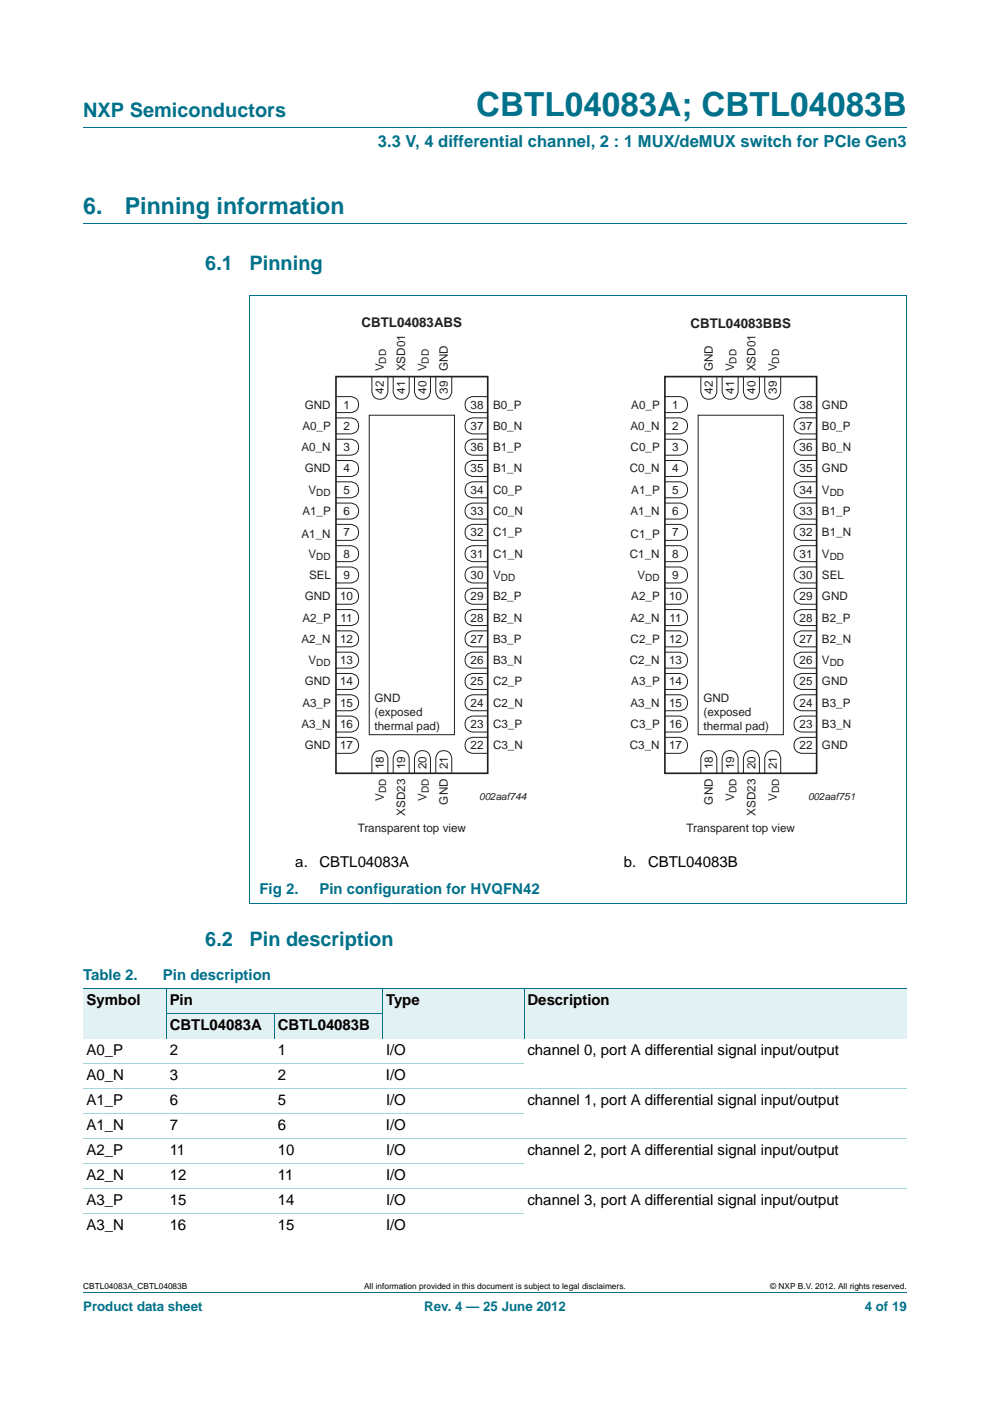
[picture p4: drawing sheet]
<svg xmlns="http://www.w3.org/2000/svg" width="210mm" height="297mm" viewBox="0 0 210 297" stroke-linecap="round" stroke-linejoin="round" font-family="sans-serif">
<path d="M17.6 27h174.7M17.6 47.4h174.7M52.9 62.6h139.4M52.9 62.7v128.9M192.3 62.7v128.9M52.9 191.6h139.4M17.6 273.9h174.7" fill="none" stroke="#00718a" stroke-width=".21"/>
<g fill="none" stroke="#231f20" stroke-width=".21">
<path d="M78.9 79.8v3.2a1.69 1.69 0 0 0 1.6 1.6 1.69 1.69 0 0 0 1.7-1.6v-3.2M83.4 79.8v3.2a1.69 1.69 0 0 0 1.7 1.6 1.69 1.69 0 0 0 1.7-1.6v-3.2M87.9 79.8v3.2a1.69 1.69 0 0 0 1.7 1.6 1.69 1.69 0 0 0 1.7-1.6v-3.2M92.4 79.8v3.2a1.69 1.69 0 0 0 1.7 1.6 1.69 1.69 0 0 0 1.7-1.6v-3.2M148.6 79.8v3.2a1.69 1.69 0 0 0 1.7 1.6 1.69 1.69 0 0 0 1.7-1.6v-3.2M153.1 79.8v3.2a1.69 1.69 0 0 0 1.7 1.6 1.69 1.69 0 0 0 1.7-1.6v-3.2M157.6 79.8v3.2a1.69 1.69 0 0 0 1.7 1.6 1.69 1.69 0 0 0 1.7-1.6v-3.2M162.1 79.8v3.2a1.69 1.69 0 0 0 1.7 1.6 1.69 1.69 0 0 0 1.7-1.6v-3.2M71.2 97.6h3.1a1.69 1.69 0 0 1 1.7 1.7 1.69 1.69 0 0 1-1.7 1.7h-3.1M71.2 93.1h3.1a1.69 1.69 0 0 1 1.7 1.7 1.69 1.69 0 0 1-1.7 1.7h-3.1M71.2 88.6h3.1a1.69 1.69 0 0 1 1.7 1.7 1.69 1.69 0 0 1-1.7 1.7h-3.1M71.2 84.1h3.1a1.69 1.69 0 0 1 1.7 1.7 1.69 1.69 0 0 1-1.7 1.7h-3.1"/>
<path d="M78.3 88h18.1v67.8h-18.1zM103.4 97.6h-3.1a1.69 1.69 0 0 0-1.7 1.7 1.69 1.69 0 0 0 1.7 1.7h3.1M103.4 93.1h-3.1a1.69 1.69 0 0 0-1.7 1.7 1.69 1.69 0 0 0 1.7 1.7h3.1M103.4 88.6h-3.1a1.69 1.69 0 0 0-1.7 1.7 1.69 1.69 0 0 0 1.7 1.7h3.1M103.4 84.1h-3.1a1.69 1.69 0 0 0-1.7 1.7 1.69 1.69 0 0 0 1.7 1.7h3.1M141 97.6h3.1a1.69 1.69 0 0 1 1.7 1.7 1.69 1.69 0 0 1-1.7 1.7h-3.1M141 93.1h3.1a1.69 1.69 0 0 1 1.7 1.7 1.69 1.69 0 0 1-1.7 1.7h-3.1M141 88.6h3.1a1.69 1.69 0 0 1 1.7 1.7 1.69 1.69 0 0 1-1.7 1.7h-3.1M141 84.1h3.1a1.69 1.69 0 0 1 1.7 1.7 1.69 1.69 0 0 1-1.7 1.7h-3.1M148 88h18.1v67.8h-18.1zM173.1 97.6h-3.1a1.69 1.69 0 0 0-1.6 1.7 1.69 1.69 0 0 0 1.6 1.7h3.1M173.1 93.1h-3.1a1.69 1.69 0 0 0-1.6 1.7 1.69 1.69 0 0 0 1.6 1.7h3.1"/>
<path d="M173.1 88.6h-3.1a1.69 1.69 0 0 0-1.6 1.7 1.69 1.69 0 0 0 1.6 1.7h3.1M173.1 84.1h-3.1a1.69 1.69 0 0 0-1.6 1.7 1.69 1.69 0 0 0 1.6 1.7h3.1M71.2 115.7h3.1a1.69 1.69 0 0 1 1.7 1.7 1.69 1.69 0 0 1-1.7 1.7h-3.1M71.2 111.2h3.1a1.69 1.69 0 0 1 1.7 1.7 1.69 1.69 0 0 1-1.7 1.7h-3.1M71.2 106.7h3.1a1.69 1.69 0 0 1 1.7 1.7 1.69 1.69 0 0 1-1.7 1.7h-3.1M71.2 102.2h3.1a1.69 1.69 0 0 1 1.7 1.6 1.69 1.69 0 0 1-1.7 1.7h-3.1M103.4 115.7h-3.1a1.69 1.69 0 0 0-1.7 1.7 1.69 1.69 0 0 0 1.7 1.7h3.1M103.4 111.2h-3.1a1.69 1.69 0 0 0-1.7 1.7 1.69 1.69 0 0 0 1.7 1.7h3.1M103.4 106.7h-3.1a1.69 1.69 0 0 0-1.7 1.7 1.69 1.69 0 0 0 1.7 1.7h3.1M103.4 102.2h-3.1a1.69 1.69 0 0 0-1.7 1.6 1.69 1.69 0 0 0 1.7 1.7h3.1M141 115.7h3.1a1.69 1.69 0 0 1 1.7 1.7 1.69 1.69 0 0 1-1.7 1.7h-3.1M141 111.2h3.1a1.69 1.69 0 0 1 1.7 1.7 1.69 1.69 0 0 1-1.7 1.7h-3.1"/>
<path d="M141 106.7h3.1a1.69 1.69 0 0 1 1.7 1.7 1.69 1.69 0 0 1-1.7 1.7h-3.1M141 102.2h3.1a1.69 1.69 0 0 1 1.7 1.6 1.69 1.69 0 0 1-1.7 1.7h-3.1M173.1 115.7h-3.1a1.69 1.69 0 0 0-1.6 1.7 1.69 1.69 0 0 0 1.6 1.7h3.1M173.1 111.2h-3.1a1.69 1.69 0 0 0-1.6 1.7 1.69 1.69 0 0 0 1.6 1.7h3.1M173.1 106.7h-3.1a1.69 1.69 0 0 0-1.6 1.7 1.69 1.69 0 0 0 1.6 1.7h3.1M173.1 102.2h-3.1a1.69 1.69 0 0 0-1.6 1.6 1.69 1.69 0 0 0 1.6 1.7h3.1M71.2 138.3h3.1a1.69 1.69 0 0 1 1.7 1.7 1.69 1.69 0 0 1-1.7 1.7h-3.1M71.2 133.8h3.1a1.69 1.69 0 0 1 1.7 1.7 1.69 1.69 0 0 1-1.7 1.6h-3.1M71.2 129.2h3.1a1.69 1.69 0 0 1 1.7 1.7 1.69 1.69 0 0 1-1.7 1.7h-3.1M71.2 124.7h3.1a1.69 1.69 0 0 1 1.7 1.7 1.69 1.69 0 0 1-1.7 1.7h-3.1M71.2 120.2h3.1a1.69 1.69 0 0 1 1.7 1.7 1.69 1.69 0 0 1-1.7 1.7h-3.1M103.4 138.3h-3.1a1.69 1.69 0 0 0-1.7 1.7 1.69 1.69 0 0 0 1.7 1.7h3.1"/>
<path d="M103.4 133.8h-3.1a1.69 1.69 0 0 0-1.7 1.7 1.69 1.69 0 0 0 1.7 1.6h3.1M103.4 129.2h-3.1a1.69 1.69 0 0 0-1.7 1.7 1.69 1.69 0 0 0 1.7 1.7h3.1M103.4 124.7h-3.1a1.69 1.69 0 0 0-1.7 1.7 1.69 1.69 0 0 0 1.7 1.7h3.1M103.4 120.2h-3.1a1.69 1.69 0 0 0-1.7 1.7 1.69 1.69 0 0 0 1.7 1.7h3.1M141 138.3h3.1a1.69 1.69 0 0 1 1.7 1.7 1.69 1.69 0 0 1-1.7 1.7h-3.1M141 133.8h3.1a1.69 1.69 0 0 1 1.7 1.7 1.69 1.69 0 0 1-1.7 1.6h-3.1M141 129.2h3.1a1.69 1.69 0 0 1 1.7 1.7 1.69 1.69 0 0 1-1.7 1.7h-3.1M141 124.7h3.1a1.69 1.69 0 0 1 1.7 1.7 1.69 1.69 0 0 1-1.7 1.7h-3.1M141 120.2h3.1a1.69 1.69 0 0 1 1.7 1.7 1.69 1.69 0 0 1-1.7 1.7h-3.1M173.1 138.3h-3.1a1.69 1.69 0 0 0-1.6 1.7 1.69 1.69 0 0 0 1.6 1.7h3.1M173.1 133.8h-3.1a1.69 1.69 0 0 0-1.6 1.7 1.69 1.69 0 0 0 1.6 1.6h3.1M173.1 129.2h-3.1a1.69 1.69 0 0 0-1.6 1.7 1.69 1.69 0 0 0 1.6 1.7h3.1"/>
<path d="M173.1 124.7h-3.1a1.69 1.69 0 0 0-1.6 1.7 1.69 1.69 0 0 0 1.6 1.7h3.1M173.1 120.2h-3.1a1.69 1.69 0 0 0-1.6 1.7 1.69 1.69 0 0 0 1.6 1.7h3.1M71.2 156.3h3.1a1.69 1.69 0 0 1 1.7 1.7 1.69 1.69 0 0 1-1.7 1.7h-3.1M71.2 151.8h3.1a1.69 1.69 0 0 1 1.7 1.7 1.69 1.69 0 0 1-1.7 1.7h-3.1M71.2 147.3h3.1a1.69 1.69 0 0 1 1.7 1.7 1.69 1.69 0 0 1-1.7 1.7h-3.1M71.2 142.8h3.1a1.69 1.69 0 0 1 1.7 1.7 1.69 1.69 0 0 1-1.7 1.7h-3.1M103.4 156.3h-3.1a1.69 1.69 0 0 0-1.7 1.7 1.69 1.69 0 0 0 1.7 1.7h3.1M103.4 151.8h-3.1a1.69 1.69 0 0 0-1.7 1.7 1.69 1.69 0 0 0 1.7 1.7h3.1M103.4 147.3h-3.1a1.69 1.69 0 0 0-1.7 1.7 1.69 1.69 0 0 0 1.7 1.7h3.1M103.4 142.8h-3.1a1.69 1.69 0 0 0-1.7 1.7 1.69 1.69 0 0 0 1.7 1.7h3.1M141 156.3h3.1a1.69 1.69 0 0 1 1.7 1.7 1.69 1.69 0 0 1-1.7 1.7h-3.1M141 151.8h3.1a1.69 1.69 0 0 1 1.7 1.7 1.69 1.69 0 0 1-1.7 1.7h-3.1"/>
<path d="M141 147.3h3.1a1.69 1.69 0 0 1 1.7 1.7 1.69 1.69 0 0 1-1.7 1.7h-3.1M141 142.8h3.1a1.69 1.69 0 0 1 1.7 1.7 1.69 1.69 0 0 1-1.7 1.7h-3.1M173.1 156.3h-3.1a1.69 1.69 0 0 0-1.6 1.7 1.69 1.69 0 0 0 1.6 1.7h3.1M173.1 151.8h-3.1a1.69 1.69 0 0 0-1.6 1.7 1.69 1.69 0 0 0 1.6 1.7h3.1M173.1 147.3h-3.1a1.69 1.69 0 0 0-1.6 1.7 1.69 1.69 0 0 0 1.6 1.7h3.1M173.1 142.8h-3.1a1.69 1.69 0 0 0-1.6 1.7 1.69 1.69 0 0 0 1.6 1.7h3.1M78.9 164v-3.1a1.69 1.69 0 0 1 1.6-1.7 1.69 1.69 0 0 1 1.7 1.7v3.1M83.4 164v-3.1a1.69 1.69 0 0 1 1.7-1.7 1.69 1.69 0 0 1 1.7 1.7v3.1M87.9 164v-3.1a1.69 1.69 0 0 1 1.7-1.7 1.69 1.69 0 0 1 1.7 1.7v3.1M92.4 164v-3.1a1.69 1.69 0 0 1 1.7-1.7 1.69 1.69 0 0 1 1.7 1.7v3.1M148.6 164v-3.1a1.69 1.69 0 0 1 1.7-1.7 1.69 1.69 0 0 1 1.7 1.7v3.1M153.1 164v-3.1a1.69 1.69 0 0 1 1.7-1.7 1.69 1.69 0 0 1 1.7 1.7v3.1"/>
<path d="M157.6 164v-3.1a1.69 1.69 0 0 1 1.7-1.7 1.69 1.69 0 0 1 1.7 1.7v3.1M162.1 164v-3.1a1.69 1.69 0 0 1 1.7-1.7 1.69 1.69 0 0 1 1.7 1.7v3.1"/>
</g>
<path d="M71.2 79.8h32.2v84.2h-32.2zM141 79.8h32.1v84.2h-32.1z" fill="none" stroke="#231f20" stroke-width=".35"/>
<g fill="#e2f1f4">
<path d="M17.6 209.6h17.7v10.6h-17.7z"/>
<path d="M35.3 209.6h45.8v5.3h-45.8z"/>
<path d="M81.1 209.6h30v10.6h-30z"/>
<path d="M111.1 209.6h81.2v10.6h-81.2z"/>
<path d="M35.3 214.9h22.9v5.3h-22.9z"/>
<path d="M58.2 214.9h22.9v5.3h-22.9z"/>
</g>
<path d="M17.6 209.6h174.7M35.2 214.9h46M35.3 209.6v10.6M58.2 214.9v5.3M81.1 209.6v10.6M111.1 209.6v10.6" fill="none" stroke="#00718a" stroke-width=".21"/>
<path d="M17.6 225.5h93.5M17.6 230.8h174.7M17.6 236.1h93.5M17.6 241.4h174.7M17.6 246.7h93.5M17.6 252h174.7M17.6 257.3h93.5" fill="none" stroke="#a5d5dc" stroke-width=".21"/>
<text font-size="7" fill="#00718a" x="101" y="24.6">CBTL04083A; CBTL04083B</text>
<g font-size="4.9" fill="#00718a">
<text x="17.6" y="45.4">6.</text>
<text x="26.4" y="45.4">Pinning information</text>
</g>
<g font-size="4.2" fill="#00718a">
<text x="17.6" y="24.9">NXP Semiconductors</text>
<text x="43.5" y="57.3">6.1</text>
<text x="52.9" y="57.3">Pinning</text>
<text x="43.5" y="200.5">6.2</text>
<text x="52.9" y="200.5">Pin description</text>
</g>
<text font-size="3.5" fill="#00718a" x="80.1" y="31.1">3.3 V, 4 differential channel, 2 : 1 MUX/deMUX switch for PCIe Gen3</text>
<g font-size="3.2">
<text x="62.6" y="183.9">a.</text>
<text x="67.7" y="183.9">CBTL04083A</text>
<text x="132.3" y="183.9">b.</text>
<text x="137.4" y="183.9">CBTL04083B</text>
<text x="18.4" y="213.2">Symbol</text>
<text x="36" y="213.2">Pin</text>
<text x="81.9" y="213.2">Type</text>
<text x="111.8" y="213.2">Description</text>
<text x="36" y="218.5">CBTL04083A</text>
<text x="58.9" y="218.5">CBTL04083B</text>
<text x="18.4" y="223.8">A0_P</text>
<text x="36" y="223.8">2</text>
<text x="58.9" y="223.8">1</text>
<text x="81.9" y="223.8">I/O</text>
<text x="111.8" y="223.8">channel 0, port A differential signal input/output</text>
<text x="18.4" y="229">A0_N</text>
<text x="36" y="229">3</text>
<text x="58.9" y="229">2</text>
<text x="81.8" y="229">I/O</text>
<text x="18.4" y="234.3">A1_P</text>
<text x="18.4" y="239.6">A1_N</text>
<text x="36" y="239.6">7</text>
<text x="36" y="234.3">6</text>
<text x="58.9" y="239.6">6</text>
<text x="58.9" y="234.3">5</text>
<text x="81.8" y="239.6">I/O</text>
<text x="81.9" y="234.3">I/O</text>
<text x="111.8" y="234.3">channel 1, port A differential signal input/output</text>
<text x="18.4" y="244.9">A2_P</text>
<text x="36" y="244.9">11</text>
<text x="58.9" y="244.9">10</text>
<text x="81.9" y="244.9">I/O</text>
<text x="111.8" y="244.9">channel 2, port A differential signal input/output</text>
<text x="18.4" y="250.2">A2_N</text>
<text x="36" y="250.2">12</text>
<text x="58.9" y="250.2">11</text>
<text x="81.9" y="250.2">I/O</text>
<text x="18.4" y="255.5">A3_P</text>
<text x="36" y="255.5">15</text>
<text x="58.9" y="255.5">14</text>
<text x="81.9" y="255.5">I/O</text>
<text x="111.8" y="255.5">channel 3, port A differential signal input/output</text>
<text x="18.4" y="260.8">A3_N</text>
<text x="36" y="260.8">16</text>
<text x="58.9" y="260.8">15</text>
<text x="81.8" y="260.8">I/O</text>
</g>
<g font-size="3.2" fill="#00718a">
<text x="55" y="189.5">Fig 2.</text>
<text x="67.7" y="189.5">Pin configuration for HVQFN42</text>
<text x="17.6" y="207.9">Table 2.</text>
<text x="34.6" y="207.9">Pin description</text>
</g>
<g font-size="2.8" fill="#231f20">
<text x="76.7" y="69.3">CBTL04083ABS</text>
<text x="146.4" y="69.6">CBTL04083BBS</text>
</g>
<g font-size="2.8" fill="#00718a">
<text x="17.6" y="277.9">Product data sheet</text>
<text x="89.9" y="277.9">Rev. 4 — 25 June 2012</text>
<text x="183.3" y="277.9">4 of 19</text>
</g>
<g font-size="2.5" fill="#231f20">
<text x="81.4" y="83.5" transform="rotate(-90 81.4 83.5)">42</text>
<text x="81.4" y="78.7" transform="rotate(-90 81.4 78.7)">V</text>
<text x="85.9" y="83.5" transform="rotate(-90 85.9 83.5)">41</text>
<text x="85.9" y="78.7" transform="rotate(-90 85.9 78.7)">XSD01</text>
<text x="90.4" y="78.7" transform="rotate(-90 90.4 78.7)">V</text>
<text x="90.4" y="83.5" transform="rotate(-90 90.4 83.5)">40</text>
<text x="94.9" y="83.5" transform="rotate(-90 94.9 83.5)">39</text>
<text x="94.9" y="78.7" transform="rotate(-90 94.9 78.7)">GND</text>
<text x="151.1" y="83.5" transform="rotate(-90 151.1 83.5)">42</text>
<text x="151.1" y="78.7" transform="rotate(-90 151.1 78.7)">GND</text>
<text x="155.6" y="78.7" transform="rotate(-90 155.6 78.7)">V</text>
<text x="155.7" y="83.5" transform="rotate(-90 155.7 83.5)">41</text>
<text x="160.2" y="83.5" transform="rotate(-90 160.2 83.5)">40</text>
<text x="160.2" y="78.7" transform="rotate(-90 160.2 78.7)">XSD01</text>
<text x="164.7" y="78.7" transform="rotate(-90 164.7 78.7)">V</text>
<text x="164.7" y="83.5" transform="rotate(-90 164.7 83.5)">39</text>
<text x="64.6" y="86.6">GND</text>
<text x="72.8" y="86.6">1</text>
<text x="99.8" y="86.6">38</text>
<text x="104.5" y="86.6">B0_P</text>
<text x="133.9" y="86.6">A0_P</text>
<text x="142.5" y="86.6">1</text>
<text x="169.5" y="86.6">38</text>
<text x="174.3" y="86.6">GND</text>
<text x="63.9" y="95.7">A0_N</text>
<text x="64.1" y="91.1">A0_P</text>
<text x="72.8" y="95.7">3</text>
<text x="72.8" y="91.1">2</text>
<text x="99.8" y="95.7">36</text>
<text x="99.8" y="91.1">37</text>
<text x="104.5" y="91.1">B0_N</text>
<text x="104.5" y="95.7">B1_P</text>
<text x="133.7" y="91.1">A0_N</text>
<text x="133.7" y="95.7">C0_P</text>
<text x="142.5" y="95.7">3</text>
<text x="142.5" y="91.1">2</text>
<text x="169.5" y="95.7">36</text>
<text x="169.5" y="91.1">37</text>
<text x="174.3" y="91.1">B0_P</text>
<text x="174.3" y="95.7">B0_N</text>
<text x="64.6" y="100.2">GND</text>
<text x="72.8" y="100.2">4</text>
<text x="99.8" y="100.2">35</text>
<text x="104.5" y="100.2">B1_N</text>
<text x="133.5" y="100.2">C0_N</text>
<text x="142.5" y="100.2">4</text>
<text x="169.5" y="100.2">35</text>
<text x="174.3" y="100.2">GND</text>
<text x="65.4" y="104.7">V</text>
<text x="72.8" y="104.7">5</text>
<text x="99.8" y="104.7">34</text>
<text x="104.5" y="104.7">C0_P</text>
<text x="133.9" y="104.7">A1_P</text>
<text x="142.5" y="104.7">5</text>
<text x="169.5" y="104.7">34</text>
<text x="174.3" y="104.7">V</text>
<text x="63.9" y="114">A1_N</text>
<text x="64.1" y="109.2">A1_P</text>
<text x="72.8" y="113.7">7</text>
<text x="72.8" y="109.2">6</text>
<text x="99.8" y="113.7">32</text>
<text x="99.8" y="109.2">33</text>
<text x="104.5" y="109.2">C0_N</text>
<text x="104.5" y="113.7">C1_P</text>
<text x="133.7" y="109.2">A1_N</text>
<text x="133.7" y="114">C1_P</text>
<text x="142.5" y="113.7">7</text>
<text x="142.5" y="109.2">6</text>
<text x="169.5" y="113.7">32</text>
<text x="169.5" y="109.2">33</text>
<text x="174.3" y="109.2">B1_P</text>
<text x="174.3" y="113.7">B1_N</text>
<text x="65.4" y="118.2">V</text>
<text x="72.8" y="118.2">8</text>
<text x="99.8" y="118.2">31</text>
<text x="104.5" y="118.2">C1_N</text>
<text x="133.5" y="118.2">C1_N</text>
<text x="142.5" y="118.2">8</text>
<text x="169.5" y="118.2">31</text>
<text x="174.3" y="118.2">V</text>
<text x="65.5" y="122.8">SEL</text>
<text x="72.8" y="122.8">9</text>
<text x="99.8" y="122.8">30</text>
<text x="104.5" y="122.7">V</text>
<text x="135.1" y="122.7">V</text>
<text x="142.5" y="122.8">9</text>
<text x="169.5" y="122.8">30</text>
<text x="174.3" y="122.8">SEL</text>
<text x="64.1" y="131.8">A2_P</text>
<text x="64.6" y="127.3">GND</text>
<text x="72.1" y="127.3">10</text>
<text x="72.2" y="131.8">11</text>
<text x="99.8" y="131.8">28</text>
<text x="99.8" y="127.3">29</text>
<text x="104.5" y="127.3">B2_P</text>
<text x="104.5" y="131.8">B2_N</text>
<text x="133.7" y="131.8">A2_N</text>
<text x="133.8" y="127.3">A2_P</text>
<text x="141.9" y="127.3">10</text>
<text x="142" y="131.8">11</text>
<text x="169.5" y="131.8">28</text>
<text x="169.5" y="127.3">29</text>
<text x="174.3" y="127.3">GND</text>
<text x="174.3" y="131.8">B2_P</text>
<text x="63.9" y="136.3">A2_N</text>
<text x="72.1" y="136.3">12</text>
<text x="99.8" y="136.3">27</text>
<text x="104.5" y="136.3">B3_P</text>
<text x="133.7" y="136.3">C2_P</text>
<text x="141.9" y="136.3">12</text>
<text x="169.5" y="136.3">27</text>
<text x="174.3" y="136.3">B2_N</text>
<text x="65.4" y="140.8">V</text>
<text x="72.1" y="140.8">13</text>
<text x="99.8" y="140.8">26</text>
<text x="104.5" y="140.8">B3_N</text>
<text x="133.5" y="140.8">C2_N</text>
<text x="141.9" y="140.8">13</text>
<text x="169.5" y="140.8">26</text>
<text x="174.3" y="140.8">V</text>
<text x="64.1" y="149.8">A3_P</text>
<text x="64.6" y="145.3">GND</text>
<text x="72.1" y="149.8">15</text>
<text x="72.1" y="145.3">14</text>
<text x="79.4" y="148.8">GND</text>
<text x="99.8" y="149.8">24</text>
<text x="99.8" y="145.3">25</text>
<text x="104.5" y="145.3">C2_P</text>
<text x="104.5" y="149.8">C2_N</text>
<text x="133.7" y="149.8">A3_N</text>
<text x="133.8" y="145.3">A3_P</text>
<text x="141.9" y="149.8">15</text>
<text x="141.9" y="145.3">14</text>
<text x="149.2" y="148.8">GND</text>
<text x="169.5" y="149.8">24</text>
<text x="169.5" y="145.3">25</text>
<text x="174.3" y="145.3">GND</text>
<text x="174.3" y="149.8">B3_P</text>
<text x="63.9" y="154.4">A3_N</text>
<text x="72.1" y="154.4">16</text>
<text x="79.4" y="151.8">(exposed</text>
<text x="79.4" y="154.7">thermal pad)</text>
<text x="99.8" y="154.4">23</text>
<text x="104.5" y="154.4">C3_P</text>
<text x="133.7" y="154.4">C3_P</text>
<text x="141.9" y="154.4">16</text>
<text x="149.2" y="151.8">(exposed</text>
<text x="149.2" y="154.7">thermal pad)</text>
<text x="169.5" y="154.4">23</text>
<text x="174.3" y="154.4">B3_N</text>
<text x="64.6" y="158.9">GND</text>
<text x="72.1" y="158.9">17</text>
<text x="99.8" y="158.9">22</text>
<text x="104.5" y="158.9">C3_N</text>
<text x="133.5" y="158.9">C3_N</text>
<text x="141.9" y="158.9">17</text>
<text x="169.5" y="158.9">22</text>
<text x="174.3" y="158.9">GND</text>
<text x="81.4" y="163.1" transform="rotate(-90 81.4 163.1)">18</text>
<text x="85.9" y="163.1" transform="rotate(-90 85.9 163.1)">19</text>
<text x="90.4" y="163.1" transform="rotate(-90 90.4 163.1)">20</text>
<text x="94.9" y="163.1" transform="rotate(-90 94.9 163.1)">21</text>
<text x="151.1" y="163.1" transform="rotate(-90 151.1 163.1)">18</text>
<text x="155.6" y="163.1" transform="rotate(-90 155.6 163.1)">19</text>
<text x="160.2" y="163.1" transform="rotate(-90 160.2 163.1)">20</text>
<text x="164.7" y="163.1" transform="rotate(-90 164.7 163.1)">21</text>
<text x="81.4" y="169.8" transform="rotate(-90 81.4 169.8)">V</text>
<text x="85.9" y="172.9" transform="rotate(-90 85.9 172.9)">XSD23</text>
<text x="90.4" y="169.8" transform="rotate(-90 90.4 169.8)">V</text>
<text x="94.9" y="170.6" transform="rotate(-90 94.9 170.6)">GND</text>
<text x="151.1" y="170.6" transform="rotate(-90 151.1 170.6)">GND</text>
<text x="155.6" y="169.8" transform="rotate(-90 155.6 169.8)">V</text>
<text x="160.2" y="172.9" transform="rotate(-90 160.2 172.9)">XSD23</text>
<text x="164.7" y="169.8" transform="rotate(-90 164.7 169.8)">V</text>
<text x="75.8" y="176.4">Transparent top view</text>
<text x="145.6" y="176.4">Transparent top view</text>
</g>
<g font-size="2.1" fill="#231f20">
<text x="81.9" y="77.1" transform="rotate(-90 81.9 77.1)">DD</text>
<text x="90.9" y="77.1" transform="rotate(-90 90.9 77.1)">DD</text>
<text x="156.1" y="77.1" transform="rotate(-90 156.1 77.1)">DD</text>
<text x="165.2" y="77.1" transform="rotate(-90 165.2 77.1)">DD</text>
<text x="67" y="105.2">DD</text>
<text x="175.9" y="105.2">DD</text>
<text x="67" y="118.7">DD</text>
<text x="175.9" y="118.7">DD</text>
<text x="106.2" y="123.2">DD</text>
<text x="136.8" y="123.2">DD</text>
<text x="67" y="141.3">DD</text>
<text x="175.9" y="141.3">DD</text>
<text x="81.9" y="168.1" transform="rotate(-90 81.9 168.1)">DD</text>
<text x="90.9" y="168.1" transform="rotate(-90 90.9 168.1)">DD</text>
<text x="101.6" y="169.6">002aaf744</text>
<text x="156.1" y="168.1" transform="rotate(-90 156.1 168.1)">DD</text>
<text x="165.2" y="168.1" transform="rotate(-90 165.2 168.1)">DD</text>
<text x="171.3" y="169.6">002aaf751</text>
</g>
<g font-size="1.8">
<text x="17.6" y="273.3">CBTL04083A_CBTL04083B</text>
<text x="77.2" y="273.3">All information provided in this document is subject to legal disclaimers.</text>
<text x="163.3" y="273.3">© NXP B.V. 2012. All rights reserved.</text>
</g>
</svg>
